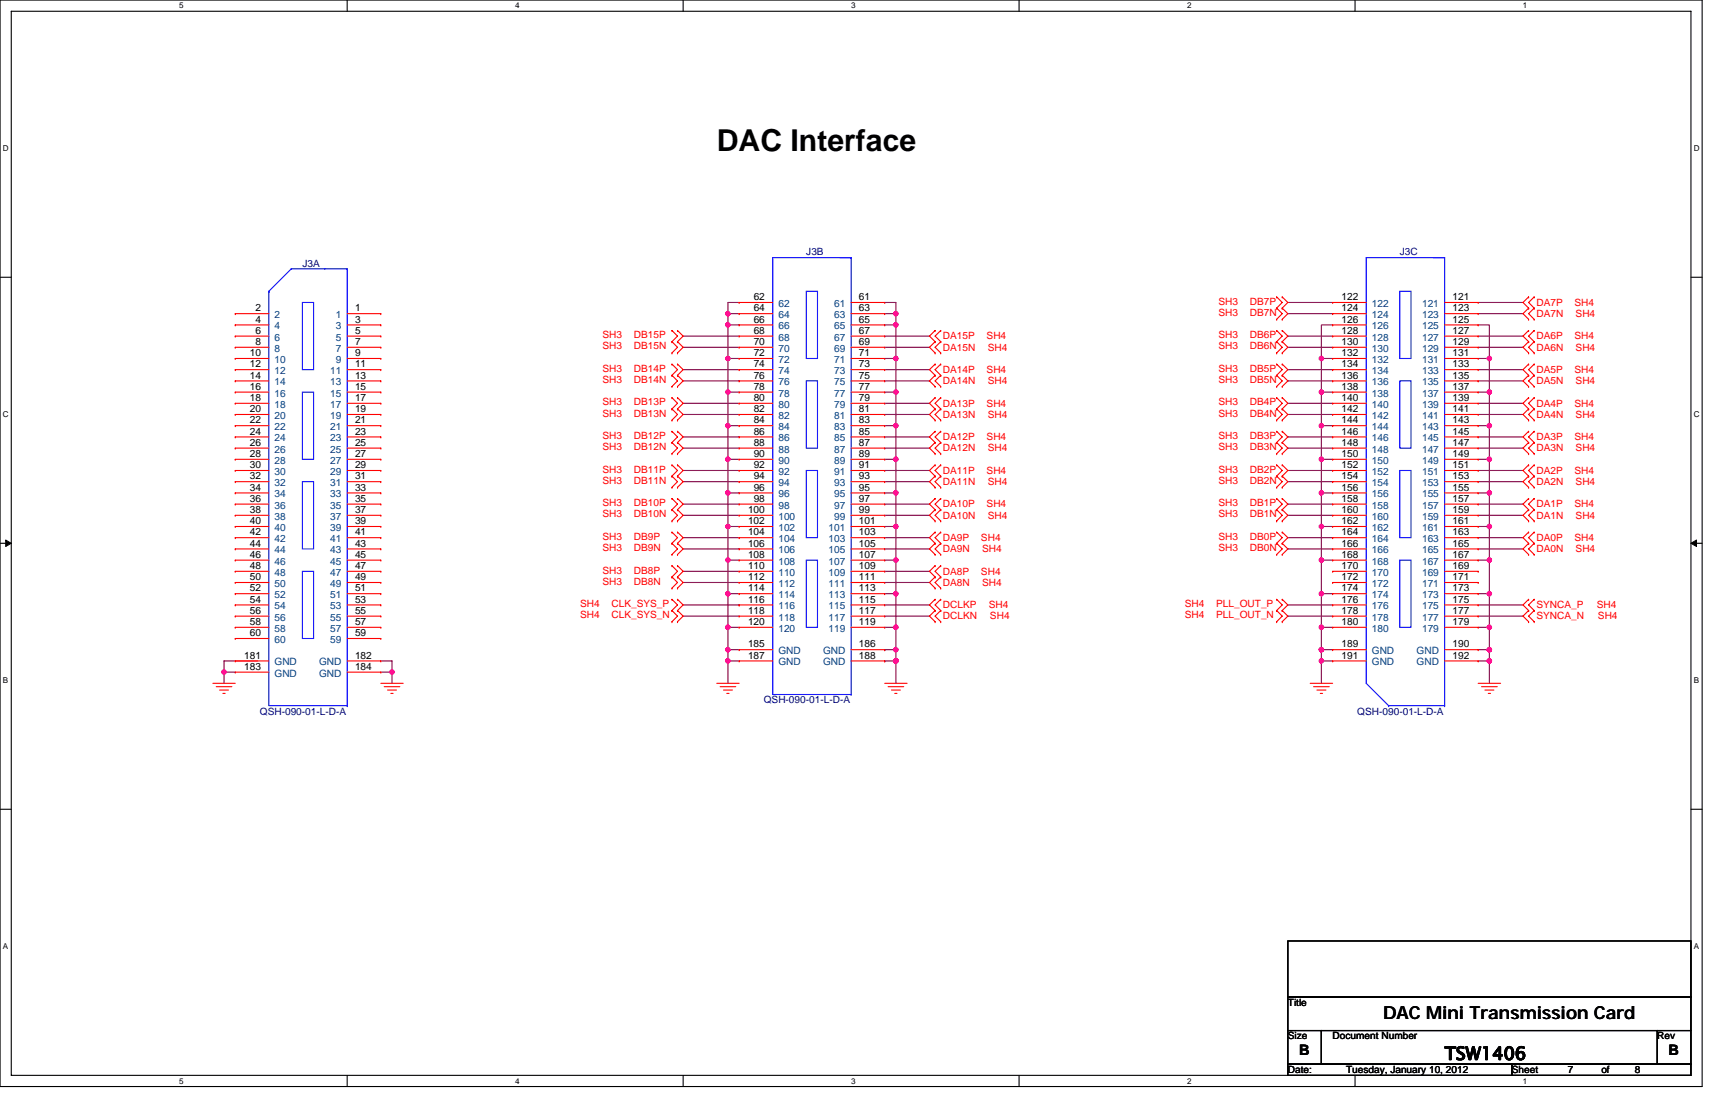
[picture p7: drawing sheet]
<svg xmlns="http://www.w3.org/2000/svg" width="432mm" height="279mm" viewBox="0 0 432 279" stroke-linecap="round" stroke-linejoin="round" font-family="sans-serif">
<path d="M0 0h428.6v273.5h-428.6zM2.8 2.8h422.9v267.9h-422.9z" fill="none" stroke="#000" stroke-width=".28"/>
<g fill="#fff">
<path d="M45.1 .3h1.1v2.3h-1.1z"/>
<path d="M45.1 271h1.1v2.2h-1.1z"/>
</g>
<path d="M87.4 0v2.8M87.4 270.7v2.8" fill="none" stroke="#000" stroke-width=".28"/>
<g fill="#fff">
<path d="M129.7 .3h1.1v2.3h-1.1z"/>
<path d="M129.7 271h1.1v2.2h-1.1z"/>
</g>
<path d="M172 0v2.8M172 270.7v2.8" fill="none" stroke="#000" stroke-width=".28"/>
<g fill="#fff">
<path d="M214.3 .3h1.1v2.3h-1.1z"/>
<path d="M214.3 271h1.1v2.2h-1.1z"/>
</g>
<path d="M256.6 0v2.8M256.6 270.7v2.8" fill="none" stroke="#000" stroke-width=".28"/>
<g fill="#fff">
<path d="M298.9 .3h1.1v2.3h-1.1z"/>
<path d="M298.9 271h1.1v2.2h-1.1z"/>
</g>
<path d="M341.2 0v2.8M341.2 270.7v2.8" fill="none" stroke="#000" stroke-width=".28"/>
<g fill="#fff">
<path d="M383.5 .3h1.1v2.3h-1.1z"/>
<path d="M383.5 271h1.1v2.2h-1.1z"/>
<path d="M.7 36.3h1.5v2.3h-1.5z"/>
<path d="M426.5 36.3h1.4v2.3h-1.4z"/>
<path d="M.7 103.3h1.5v2.2h-1.5z"/>
<path d="M426.5 103.3h1.4v2.2h-1.4z"/>
</g>
<path d="M0 69.8h2.8M425.7 69.8h2.9" fill="none" stroke="#000" stroke-width=".28"/>
<g fill="#fff">
<path d="M.7 170.2h1.4v2.3h-1.4z"/>
<path d="M426.5 170.2h1.3v2.3h-1.3z"/>
</g>
<path d="M0 136.8h2.8M425.7 136.8h2.9" fill="none" stroke="#000" stroke-width=".28"/>
<path d="M1.4 135.9l1.4 .9-1.4 .8zM425.7 136.8l1.4-.9v1.7z" fill="#000" stroke="#000" stroke-width=".25"/>
<g fill="#fff">
<path d="M.7 237.2h1.4v2.2h-1.4z"/>
<path d="M426.4 237.2h1.4v2.2h-1.4z"/>
</g>
<path d="M0 203.7h2.8M425.7 203.7h2.9M324.3 236.9h101.4v14.1h-101.4zM324.3 251h101.4v8.4h-101.4zM324.3 259.4h8.4v8.5h-8.4zM332.7 259.4h84.6v8.5h-84.6zM417.3 259.4h8.4v8.5h-8.4zM324.3 267.9h56.3v2.8h-56.3zM380.6 267.9h45.1v2.8h-45.1z" fill="none" stroke="#000" stroke-width=".28"/>
<g fill="none" stroke="#800040" stroke-width=".28">
<path d="M183.3 79v2.8h2.8M183.3 79h.1M186.1 76.1h-2.8v2.9h2.8M222.8 76.1h2.8v2.9M222.8 79h2.8M225.6 79h.1M225.6 79v93M324.3 79h11.2M324.3 76.1h11.2M372.2 76.1h11.3M372.2 79h11.3M172 95.9h14.1"/>
<path d="M172 93h14.1M172 84.6h14.1M172 87.4h14.1M183.3 81.8v8.4h2.8M183.3 81.8h.1M183.3 90.2v8.5h2.8M183.3 90.2h.1M183.3 98.7v8.4h2.8M183.3 98.7h.1M222.8 98.7h2.8M222.8 90.2h2.8M222.8 81.8h2.8"/>
<path d="M222.8 84.6h11.2M222.8 87.4h11.2M222.8 93h11.2M222.8 95.9h11.2M225.6 98.7h.1M225.6 90.2h.1M225.6 81.8h.1M324.3 87.4h11.2M324.3 84.6h11.2M324.3 95.9h11.2M324.3 93h11.2M332.7 90.2h.1"/>
<path d="M332.7 98.7h.1M332.7 90.2v8.5M332.7 90.2h2.8M335.5 98.7h-2.8v8.4M335.5 81.8h-2.8v8.4M372.2 93h11.3M372.2 95.9h11.3M372.2 84.6h11.3M372.2 87.4h11.3M372.2 98.7h2.8v8.4M372.2 90.2h2.8v8.5M372.2 81.8h2.8v8.4"/>
<path d="M375 98.7h.1M375 90.2h.1M172 112.8h14.1M172 110h14.1M172 104.3h14.1M172 101.5h14.1M172 118.4h14.1M183.3 107.1v8.5h2.8M183.3 107.1h.1M183.3 115.6v8.5h2.8M183.3 115.6h.1M222.8 115.6h2.8"/>
<path d="M222.8 107.1h2.8M222.8 101.5h11.2M222.8 104.3h11.2M222.8 110h11.2M222.8 112.8h11.2M222.8 118.4h11.2M225.6 115.6h.1M225.6 107.1h.1M324.3 112.8h11.2M324.3 110h11.2M324.3 118.4h11.2M324.3 104.3h11.2"/>
<path d="M324.3 101.5h11.2M332.7 115.6h.1M332.7 107.1h.1M335.5 115.6h-2.8v8.5M335.5 107.1h-2.8v8.5M372.2 110h11.3M372.2 112.8h11.3M372.2 118.4h11.3M372.2 104.3h11.3M372.2 115.6h2.8v8.5M372.2 107.1h2.8v8.5M372.2 101.5h11.3"/>
<path d="M375 115.6h.1M375 107.1h.1M172 121.2h14.1M172 129.7h14.1M172 126.9h14.1M172 138.2h14.1M172 135.3h14.1M183.3 124.1v8.4h2.8M183.3 124.1h.1M183.3 132.5v8.5h2.8M183.3 132.5h.1M222.8 124.1h2.8"/>
<path d="M222.8 129.7h11.2M222.8 135.3h11.2M222.8 138.2h11.2M222.8 121.2h11.2M222.8 126.9h11.2M222.8 132.5h2.8M225.6 124.1h.1M225.6 132.5h.1M324.3 121.2h11.2M324.3 129.7h11.2M324.3 138.2h11.2M324.3 126.9h11.2"/>
<path d="M324.3 135.3h11.2M332.7 124.1h.1M332.7 132.5h.1M335.5 132.5h-2.8v8.5M335.5 124.1h-2.8v8.4M372.2 126.9h11.3M372.2 129.7h11.3M372.2 135.3h11.3M372.2 138.2h11.3M372.2 124.1h2.8v8.4M372.2 121.2h11.3M372.2 132.5h2.8v8.5"/>
<path d="M375 132.5h.1M375 124.1h.1M172 146.6h14.1M172 143.8h14.1M172 155.1h14.1M172 152.3h14.1M183.3 141v8.4h2.8M183.3 141h.1M183.3 157.9h.1M183.3 149.4h.1M183.3 157.9v5.6M183.3 149.4v8.5"/>
<path d="M183.3 157.9h2.8M186.1 152.3h.1M222.8 157.9h2.8M222.8 152.3h11.2M222.8 155.1h11.2M222.8 143.8h11.2M222.8 146.6h11.2M222.8 149.4h2.8M222.8 141h2.8M225.6 149.4h.1M225.6 141h.1M225.6 157.9h.1"/>
<path d="M324.3 152.3h11.2M324.3 155.1h11.2M332.7 157.9h.1M332.7 149.4h.1M332.7 141h.1M335.5 157.9h-2.8v5.6M335.5 149.4h-2.8v8.5M335.5 141h-2.8v8.4M372.2 155.1h11.3M372.2 152.3h11.3M372.2 157.9h2.8v5.6M372.2 149.4h2.8v8.5"/>
<path d="M372.2 141h2.8v8.4M375 157.9h.1M375 149.4h.1M375 141h.1M56.4 169.2h.1M56.4 169.2v2.8M64.9 166.4h-8.5v2.8h2.8M95.9 166.4h2.8v2.8M95.9 169.2h2.8M98.7 169.2h.1M98.7 169.2v2.8M183.3 166.4h2.8"/>
<path d="M183.3 163.5h.1M183.3 163.5h2.8M183.3 166.4v5.6M183.3 163.5v2.9M222.8 166.4h.1M222.8 163.5h.1M222.8 166.4h2.8M222.8 163.5h2.8M225.6 166.4h.1M225.6 163.5h.1M332.7 166.4h.1M332.7 163.5h2.8"/>
<path d="M332.7 166.4v5.6M332.7 166.4h2.8M332.7 163.5h.1M332.7 163.5v2.9M372.2 166.4h2.8M372.2 163.5h2.8M375 166.4h.1M375 163.5h.1M375 163.5v8.5"/>
</g>
<g fill="#f0f" stroke="#f0f" stroke-width=".28">
<circle cx="375" cy="166.3" r=".55"/>
<circle cx="375" cy="132.5" r=".55"/>
<circle cx="332.7" cy="163.5" r=".55"/>
<circle cx="332.7" cy="166.3" r=".55"/>
<circle cx="183.3" cy="81.8" r=".55"/>
<circle cx="225.5" cy="124.1" r=".55"/>
<circle cx="332.7" cy="124.1" r=".55"/>
<circle cx="375" cy="124.1" r=".55"/>
<circle cx="183.3" cy="90.2" r=".55"/>
<circle cx="225.5" cy="115.6" r=".56"/>
<circle cx="332.7" cy="115.6" r=".56"/>
<circle cx="375" cy="115.6" r=".56"/>
<circle cx="183.3" cy="98.7" r=".55"/>
<circle cx="225.5" cy="107.1" r=".55"/>
<circle cx="332.7" cy="107.1" r=".55"/>
<circle cx="375" cy="107.1" r=".55"/>
<circle cx="183.3" cy="107.1" r=".55"/>
<circle cx="225.5" cy="98.7" r=".55"/>
<circle cx="332.7" cy="90.2" r=".55"/>
<circle cx="332.7" cy="98.7" r=".55"/>
<circle cx="375" cy="98.7" r=".55"/>
<circle cx="183.3" cy="115.6" r=".56"/>
<circle cx="225.5" cy="90.2" r=".55"/>
<circle cx="375" cy="90.2" r=".55"/>
<circle cx="375" cy="163.5" r=".55"/>
<circle cx="225.5" cy="81.8" r=".55"/>
<circle cx="183.3" cy="124.1" r=".55"/>
<circle cx="225.5" cy="166.3" r=".55"/>
<circle cx="225.5" cy="163.5" r=".55"/>
<circle cx="225.5" cy="78.9" r=".55"/>
<circle cx="183.3" cy="132.5" r=".55"/>
<circle cx="183.3" cy="166.3" r=".55"/>
<circle cx="183.3" cy="163.5" r=".55"/>
<circle cx="332.7" cy="157.9" r=".56"/>
<circle cx="375" cy="157.9" r=".56"/>
<circle cx="183.3" cy="141" r=".55"/>
<circle cx="225.5" cy="149.4" r=".55"/>
<circle cx="332.7" cy="149.4" r=".55"/>
<circle cx="375" cy="149.4" r=".55"/>
<circle cx="183.3" cy="157.9" r=".56"/>
<circle cx="183.3" cy="149.4" r=".55"/>
<circle cx="225.5" cy="141" r=".55"/>
<circle cx="332.7" cy="141" r=".55"/>
<circle cx="375" cy="141" r=".55"/>
<circle cx="183.3" cy="78.9" r=".55"/>
<circle cx="225.5" cy="132.5" r=".55"/>
<circle cx="332.7" cy="132.5" r=".55"/>
<circle cx="98.7" cy="169.2" r=".55"/>
<circle cx="56.4" cy="169.2" r=".55"/>
<circle cx="225.5" cy="157.9" r=".56"/>
</g>
<g fill="none" stroke="#f00" stroke-width=".28">
<path d="M59.2 79h.1M59.2 79h8.5M87.4 79h8.5M95.9 79h.1M186.1 79h.1M186.1 76.1h.1M186.1 79h8.5M186.1 76.1h8.5M214.3 79h8.5M214.3 76.1h8.5M222.8 79h.1M222.8 76.1h.1"/>
<path d="M321.4 77.6h.1M321.4 74.7h.1M321.4 77.6l1.4 1.4-1.4 1.4M321.4 74.7l1.4 1.4-1.4 1.5M322.8 77.6h.1M322.8 74.7h.1M322.8 77.6l1.5 1.4-1.5 1.4M322.8 74.7l1.5 1.4-1.5 1.5M335.5 76.1h.1M335.5 79h.1M335.5 79h8.5M335.5 76.1h8.5"/>
<path d="M363.7 79h8.5M363.7 76.1h8.5M372.2 76.1h.1M372.2 79h.1M384.9 74.7h.1M384.9 77.6h.1M384.9 74.7l-1.4 1.4 1.4 1.5M384.9 77.6l-1.4 1.4 1.4 1.4M386.3 77.6h.1M386.3 74.7h.1M386.3 74.7l-1.4 1.4 1.4 1.5M386.3 77.6l-1.4 1.4 1.4 1.4"/>
<path d="M59.2 81.8h.1M59.2 84.6h.1M59.2 87.4h.1M59.2 90.2h.1M59.2 93h.1M59.2 95.9h.1M59.2 98.7h.1M59.2 81.8h8.5M59.2 84.6h8.5M59.2 87.4h8.5M59.2 90.2h8.5M59.2 93h8.5"/>
<path d="M59.2 95.9h8.5M59.2 98.7h8.5M87.4 81.8h8.5M87.4 84.6h8.5M87.4 87.4h8.5M87.4 90.2h8.5M87.4 93h8.5M87.4 95.9h8.5M87.4 98.7h8.5M95.9 81.8h.1M95.9 84.6h.1M95.9 87.4h.1"/>
<path d="M95.9 90.2h.1M95.9 93h.1M95.9 95.9h.1M95.9 98.7h.1M169.2 83.2h.1M169.2 86h.1M169.2 88.8h.1M169.2 91.7h.1M169.2 94.5h.1M169.2 97.3h.1M169.2 83.2l1.4 1.4-1.4 1.4M169.2 86l1.4 1.4-1.4 1.4"/>
<path d="M169.2 91.7l1.4 1.3-1.4 1.5M169.2 94.5l1.4 1.4-1.4 1.4M170.6 86h.1M170.6 83.2h.1M170.6 88.8h.1M170.6 94.5h.1M170.6 91.7h.1M170.6 97.3h.1M170.6 83.2l1.4 1.4-1.4 1.4M170.6 86l1.4 1.4-1.4 1.4M170.6 91.7l1.4 1.3-1.4 1.5M170.6 94.5l1.4 1.4-1.4 1.4"/>
<path d="M186.1 81.8h.1M186.1 84.6h.1M186.1 87.4h.1M186.1 90.2h.1M186.1 93h.1M186.1 95.9h.1M186.1 98.7h.1M186.1 81.8h8.5M186.1 84.6h8.5M186.1 87.4h8.5M186.1 90.2h8.5M186.1 93h8.5"/>
<path d="M186.1 95.9h8.5M186.1 98.7h8.5M214.3 81.8h8.5M214.3 84.6h8.5M214.3 87.4h8.5M214.3 90.2h8.5M214.3 93h8.5M214.3 95.9h8.5M214.3 98.7h8.5M222.8 81.8h.1M222.8 84.6h.1M222.8 87.4h.1"/>
<path d="M222.8 90.2h.1M222.8 93h.1M222.8 95.9h.1M222.8 98.7h.1M235.4 91.7h.1M235.4 94.5h.1M235.4 97.3h.1M235.4 83.2h.1M235.4 86h.1M235.4 88.8h.1M235.4 91.7l-1.4 1.3 1.4 1.5M235.4 94.5l-1.4 1.4 1.4 1.4"/>
<path d="M235.4 83.2l-1.4 1.4 1.4 1.4M235.4 86l-1.4 1.4 1.4 1.4M236.9 94.5h.1M236.9 91.7h.1M236.9 97.3h.1M236.9 86h.1M236.9 83.2h.1M236.9 88.8h.1M236.9 91.7l-1.5 1.3 1.5 1.5M236.9 94.5l-1.5 1.4 1.5 1.4M236.9 83.2l-1.5 1.4 1.5 1.4M236.9 86l-1.5 1.4 1.5 1.4"/>
<path d="M321.4 80.4h.1M321.4 83.2h.1M321.4 86h.1M321.4 88.8h.1M321.4 91.7h.1M321.4 94.5h.1M321.4 97.3h.1M321.4 83.2l1.4 1.4-1.4 1.4M321.4 86l1.4 1.4-1.4 1.4M321.4 91.7l1.4 1.3-1.4 1.5M321.4 94.5l1.4 1.4-1.4 1.4M322.8 80.4h.1"/>
<path d="M322.8 86h.1M322.8 83.2h.1M322.8 88.8h.1M322.8 94.5h.1M322.8 91.7h.1M322.8 97.3h.1M322.8 83.2l1.5 1.4-1.5 1.4M322.8 86l1.5 1.4-1.5 1.4M322.8 91.7l1.5 1.3-1.5 1.5M322.8 94.5l1.5 1.4-1.5 1.4M335.5 81.8h.1M335.5 84.6h.1"/>
<path d="M335.5 87.4h.1M335.5 90.2h.1M335.5 93h.1M335.5 95.9h.1M335.5 98.7h.1M335.5 81.8h8.5M335.5 84.6h8.5M335.5 87.4h8.5M335.5 90.2h8.5M335.5 93h8.5M335.5 95.9h8.5M335.5 98.7h8.5"/>
<path d="M363.7 81.8h8.5M363.7 84.6h8.5M363.7 87.4h8.5M363.7 90.2h8.5M363.7 93h8.5M363.7 95.9h8.5M363.7 98.7h8.5M372.2 81.8h.1M372.2 84.6h.1M372.2 87.4h.1M372.2 90.2h.1M372.2 93h.1"/>
<path d="M372.2 95.9h.1M372.2 98.7h.1M384.9 80.4h.1M384.9 83.2h.1M384.9 86h.1M384.9 88.8h.1M384.9 91.7h.1M384.9 94.5h.1M384.9 97.3h.1M384.9 83.2l-1.4 1.4 1.4 1.4M384.9 86l-1.4 1.4 1.4 1.4M384.9 91.7l-1.4 1.3 1.4 1.5"/>
<path d="M384.9 94.5l-1.4 1.4 1.4 1.4M386.3 80.4h.1M386.3 86h.1M386.3 83.2h.1M386.3 88.8h.1M386.3 94.5h.1M386.3 91.7h.1M386.3 97.3h.1M386.3 83.2l-1.4 1.4 1.4 1.4M386.3 86l-1.4 1.4 1.4 1.4M386.3 91.7l-1.4 1.3 1.4 1.5M386.3 94.5l-1.4 1.4 1.4 1.4"/>
<path d="M59.2 101.5h.1M59.2 104.3h.1M59.2 107.1h.1M59.2 110h.1M59.2 112.8h.1M59.2 115.6h.1M59.2 118.4h.1M59.2 101.5h8.5M59.2 104.3h8.5M59.2 107.1h8.5M59.2 110h8.5M59.2 112.8h8.5"/>
<path d="M59.2 115.6h8.5M59.2 118.4h8.5M87.4 101.5h8.5M87.4 104.3h8.5M87.4 107.1h8.5M87.4 110h8.5M87.4 112.8h8.5M87.4 115.6h8.5M87.4 118.4h8.5M95.9 101.5h.1M95.9 104.3h.1M95.9 107.1h.1"/>
<path d="M95.9 110h.1M95.9 112.8h.1M95.9 115.6h.1M95.9 118.4h.1M169.2 117h.1M169.2 119.8h.1M169.2 100.1h.1M169.2 102.9h.1M169.2 105.7h.1M169.2 108.6h.1M169.2 111.4h.1M169.2 114.2h.1"/>
<path d="M169.2 117l1.4 1.4-1.4 1.4M169.2 119.8l1.4 1.4-1.4 1.5M169.2 100.1l1.4 1.4-1.4 1.4M169.2 102.9l1.4 1.4-1.4 1.4M169.2 108.6l1.4 1.4-1.4 1.4M169.2 111.4l1.4 1.4-1.4 1.4M170.6 119.8h.1M170.6 117h.1M170.6 102.9h.1M170.6 100.1h.1M170.6 105.7h.1M170.6 111.4h.1"/>
<path d="M170.6 108.6h.1M170.6 114.2h.1M170.6 117l1.4 1.4-1.4 1.4M170.6 119.8l1.4 1.4-1.4 1.5M170.6 100.1l1.4 1.4-1.4 1.4M170.6 102.9l1.4 1.4-1.4 1.4M170.6 108.6l1.4 1.4-1.4 1.4M170.6 111.4l1.4 1.4-1.4 1.4M186.1 101.5h.1M186.1 104.3h.1M186.1 107.1h.1M186.1 110h.1"/>
<path d="M186.1 112.8h.1M186.1 115.6h.1M186.1 118.4h.1M186.1 101.5h8.5M186.1 104.3h8.5M186.1 107.1h8.5M186.1 110h8.5M186.1 112.8h8.5M186.1 115.6h8.5M186.1 118.4h8.5M214.3 101.5h8.5M214.3 104.3h8.5"/>
<path d="M214.3 107.1h8.5M214.3 110h8.5M214.3 112.8h8.5M214.3 115.6h8.5M214.3 118.4h8.5M222.8 101.5h.1M222.8 104.3h.1M222.8 107.1h.1M222.8 110h.1M222.8 112.8h.1M222.8 115.6h.1M222.8 118.4h.1"/>
<path d="M235.4 100.1h.1M235.4 102.9h.1M235.4 105.7h.1M235.4 108.6h.1M235.4 111.4h.1M235.4 114.2h.1M235.4 117h.1M235.4 119.8h.1M235.4 100.1l-1.4 1.4 1.4 1.4M235.4 102.9l-1.4 1.4 1.4 1.4M235.4 108.6l-1.4 1.4 1.4 1.4M235.4 111.4l-1.4 1.4 1.4 1.4"/>
<path d="M235.4 117l-1.4 1.4 1.4 1.4M235.4 119.8l-1.4 1.4 1.4 1.5M236.9 102.9h.1M236.9 100.1h.1M236.9 105.7h.1M236.9 111.4h.1M236.9 108.6h.1M236.9 114.2h.1M236.9 119.8h.1M236.9 117h.1M236.9 100.1l-1.5 1.4 1.5 1.4M236.9 102.9l-1.5 1.4 1.5 1.4"/>
<path d="M236.9 108.6l-1.5 1.4 1.5 1.4M236.9 111.4l-1.5 1.4 1.5 1.4M236.9 117l-1.5 1.4 1.5 1.4M236.9 119.8l-1.5 1.4 1.5 1.5M321.4 117h.1M321.4 119.8h.1M321.4 100.1h.1M321.4 102.9h.1M321.4 105.7h.1M321.4 108.6h.1M321.4 111.4h.1M321.4 114.2h.1"/>
<path d="M321.4 117l1.4 1.4-1.4 1.4M321.4 119.8l1.4 1.4-1.4 1.5M321.4 100.1l1.4 1.4-1.4 1.4M321.4 102.9l1.4 1.4-1.4 1.4M321.4 108.6l1.4 1.4-1.4 1.4M321.4 111.4l1.4 1.4-1.4 1.4M322.8 119.8h.1M322.8 117h.1M322.8 102.9h.1M322.8 100.1h.1M322.8 105.7h.1M322.8 111.4h.1"/>
<path d="M322.8 108.6h.1M322.8 114.2h.1M322.8 117l1.5 1.4-1.5 1.4M322.8 119.8l1.5 1.4-1.5 1.5M322.8 100.1l1.5 1.4-1.5 1.4M322.8 102.9l1.5 1.4-1.5 1.4M322.8 108.6l1.5 1.4-1.5 1.4M322.8 111.4l1.5 1.4-1.5 1.4M335.5 101.5h.1M335.5 104.3h.1M335.5 107.1h.1M335.5 110h.1"/>
<path d="M335.5 112.8h.1M335.5 115.6h.1M335.5 118.4h.1M335.5 101.5h8.5M335.5 104.3h8.5M335.5 107.1h8.5M335.5 110h8.5M335.5 112.8h8.5M335.5 115.6h8.5M335.5 118.4h8.5M363.7 101.5h8.5M363.7 104.3h8.5"/>
<path d="M363.7 107.1h8.5M363.7 110h8.5M363.7 112.8h8.5M363.7 115.6h8.5M363.7 118.4h8.5M372.2 101.5h.1M372.2 104.3h.1M372.2 107.1h.1M372.2 110h.1M372.2 112.8h.1M372.2 115.6h.1M372.2 118.4h.1"/>
<path d="M384.9 102.9h.1M384.9 105.7h.1M384.9 100.1h.1M384.9 108.6h.1M384.9 111.4h.1M384.9 114.2h.1M384.9 117h.1M384.9 119.8h.1M384.9 102.9l-1.4 1.4 1.4 1.4M384.9 100.1l-1.4 1.4 1.4 1.4M384.9 108.6l-1.4 1.4 1.4 1.4M384.9 111.4l-1.4 1.4 1.4 1.4"/>
<path d="M384.9 117l-1.4 1.4 1.4 1.4M384.9 119.8l-1.4 1.4 1.4 1.5M386.3 105.7h.1M386.3 102.9h.1M386.3 100.1h.1M386.3 111.4h.1M386.3 108.6h.1M386.3 114.2h.1M386.3 119.8h.1M386.3 117h.1M386.3 102.9l-1.4 1.4 1.4 1.4M386.3 100.1l-1.4 1.4 1.4 1.4"/>
<path d="M386.3 108.6l-1.4 1.4 1.4 1.4M386.3 111.4l-1.4 1.4 1.4 1.4M386.3 117l-1.4 1.4 1.4 1.4M386.3 119.8l-1.4 1.4 1.4 1.5M59.2 121.2h.1M59.2 124.1h.1M59.2 126.9h.1M59.2 129.7h.1M59.2 132.5h.1M59.2 135.3h.1M59.2 138.2h.1M59.2 121.2h8.5"/>
<path d="M59.2 124.1h8.5M59.2 126.9h8.5M59.2 129.7h8.5M59.2 132.5h8.5M59.2 135.3h8.5M59.2 138.2h8.5M87.4 121.2h8.5M87.4 124.1h8.5M87.4 126.9h8.5M87.4 129.7h8.5M87.4 132.5h8.5M87.4 135.3h8.5"/>
<path d="M87.4 138.2h8.5M95.9 121.2h.1M95.9 124.1h.1M95.9 126.9h.1M95.9 129.7h.1M95.9 132.5h.1M95.9 135.3h.1M95.9 138.2h.1M169.2 122.7h.1M169.2 125.5h.1M169.2 128.3h.1M169.2 131.1h.1"/>
<path d="M169.2 133.9h.1M169.2 136.8h.1M169.2 139.6h.1M169.2 125.5l1.4 1.4-1.4 1.4M169.2 128.3l1.4 1.4-1.4 1.4M169.2 133.9l1.4 1.4-1.4 1.5M169.2 136.8l1.4 1.4-1.4 1.4M170.6 122.7h.1M170.6 128.3h.1M170.6 125.5h.1M170.6 131.1h.1M170.6 136.8h.1"/>
<path d="M170.6 133.9h.1M170.6 139.6h.1M170.6 125.5l1.4 1.4-1.4 1.4M170.6 128.3l1.4 1.4-1.4 1.4M170.6 133.9l1.4 1.4-1.4 1.5M170.6 136.8l1.4 1.4-1.4 1.4M186.1 121.2h.1M186.1 124.1h.1M186.1 126.9h.1M186.1 129.7h.1M186.1 132.5h.1M186.1 135.3h.1"/>
<path d="M186.1 138.2h.1M186.1 121.2h8.5M186.1 124.1h8.5M186.1 126.9h8.5M186.1 129.7h8.5M186.1 132.5h8.5M186.1 135.3h8.5M186.1 138.2h8.5M214.3 121.2h8.5M214.3 124.1h8.5M214.3 126.9h8.5M214.3 129.7h8.5"/>
<path d="M214.3 132.5h8.5M214.3 135.3h8.5M214.3 138.2h8.5M222.8 121.2h.1M222.8 124.1h.1M222.8 126.9h.1M222.8 129.7h.1M222.8 132.5h.1M222.8 135.3h.1M222.8 138.2h.1M235.4 122.7h.1M235.4 125.5h.1"/>
<path d="M235.4 128.3h.1M235.4 131.1h.1M235.4 133.9h.1M235.4 136.8h.1M235.4 139.6h.1M235.4 125.5l-1.4 1.4 1.4 1.4M235.4 128.3l-1.4 1.4 1.4 1.4M235.4 133.9l-1.4 1.4 1.4 1.5M235.4 136.8l-1.4 1.4 1.4 1.4M236.9 122.7h.1M236.9 128.3h.1M236.9 125.5h.1"/>
<path d="M236.9 131.1h.1M236.9 136.8h.1M236.9 133.9h.1M236.9 139.6h.1M236.9 125.5l-1.5 1.4 1.5 1.4M236.9 128.3l-1.5 1.4 1.5 1.4M236.9 133.9l-1.5 1.4 1.5 1.5M236.9 136.8l-1.5 1.4 1.5 1.4M321.4 122.7h.1M321.4 125.5h.1M321.4 128.3h.1M321.4 131.1h.1"/>
<path d="M321.4 133.9h.1M321.4 136.8h.1M321.4 139.6h.1M321.4 125.5l1.4 1.4-1.4 1.4M321.4 128.3l1.4 1.4-1.4 1.4M321.4 133.9l1.4 1.4-1.4 1.5M321.4 136.8l1.4 1.4-1.4 1.4M322.8 122.7h.1M322.8 128.3h.1M322.8 125.5h.1M322.8 131.1h.1M322.8 136.8h.1"/>
<path d="M322.8 133.9h.1M322.8 139.6h.1M322.8 125.5l1.5 1.4-1.5 1.4M322.8 128.3l1.5 1.4-1.5 1.4M322.8 133.9l1.5 1.4-1.5 1.5M322.8 136.8l1.5 1.4-1.5 1.4M335.5 121.2h.1M335.5 124.1h.1M335.5 126.9h.1M335.5 129.7h.1M335.5 132.5h.1M335.5 135.3h.1"/>
<path d="M335.5 138.2h.1M335.5 121.2h8.5M335.5 124.1h8.5M335.5 126.9h8.5M335.5 129.7h8.5M335.5 132.5h8.5M335.5 135.3h8.5M335.5 138.2h8.5M363.7 121.2h8.5M363.7 124.1h8.5M363.7 126.9h8.5M363.7 129.7h8.5"/>
<path d="M363.7 132.5h8.5M363.7 135.3h8.5M363.7 138.2h8.5M372.2 121.2h.1M372.2 124.1h.1M372.2 126.9h.1M372.2 129.7h.1M372.2 132.5h.1M372.2 135.3h.1M372.2 138.2h.1M384.9 122.7h.1M384.9 125.5h.1"/>
<path d="M384.9 128.3h.1M384.9 131.1h.1M384.9 133.9h.1M384.9 136.8h.1M384.9 139.6h.1M384.9 125.5l-1.4 1.4 1.4 1.4M384.9 128.3l-1.4 1.4 1.4 1.4M384.9 133.9l-1.4 1.4 1.4 1.5M384.9 136.8l-1.4 1.4 1.4 1.4M386.3 122.7h.1M386.3 128.3h.1M386.3 125.5h.1"/>
<path d="M386.3 131.1h.1M386.3 136.8h.1M386.3 133.9h.1M386.3 139.6h.1M386.3 125.5l-1.4 1.4 1.4 1.4M386.3 128.3l-1.4 1.4 1.4 1.4M386.3 133.9l-1.4 1.4 1.4 1.5M386.3 136.8l-1.4 1.4 1.4 1.4M59.2 141h.1M59.2 143.8h.1M59.2 146.6h.1M59.2 149.4h.1"/>
<path d="M59.2 152.3h.1M59.2 155.1h.1M59.2 157.9h.1M59.2 141h8.5M59.2 143.8h8.5M59.2 146.6h8.5M59.2 149.4h8.5M59.2 152.3h8.5M59.2 155.1h8.5M59.2 157.9h8.5M87.4 141h8.5M87.4 143.8h8.5"/>
<path d="M87.4 146.6h8.5M87.4 149.4h8.5M87.4 152.3h8.5M87.4 155.1h8.5M87.4 157.9h8.5M95.9 141h.1M95.9 143.8h.1M95.9 146.6h.1M95.9 149.4h.1M95.9 152.3h.1M95.9 155.1h.1M95.9 157.9h.1"/>
<path d="M169.2 145.2h.1M169.2 148h.1M169.2 142.4h.1M169.2 153.7h.1M169.2 156.5h.1M169.2 150.9h.1M169.2 145.2l1.4 1.4-1.4 1.4M169.2 142.4l1.4 1.4-1.4 1.4M169.2 150.9l1.4 1.4-1.4 1.4M169.2 153.7l1.4 1.4-1.4 1.4M170.6 148h.1M170.6 145.2h.1"/>
<path d="M170.6 142.4h.1M170.6 156.5h.1M170.6 153.7h.1M170.6 150.9h.1M170.6 145.2l1.4 1.4-1.4 1.4M170.6 142.4l1.4 1.4-1.4 1.4M170.6 153.7l1.4 1.4-1.4 1.4M170.6 150.9l1.4 1.4-1.4 1.4M186.1 141h.1M186.1 143.8h.1M186.1 146.6h.1M186.1 149.4h.1"/>
<path d="M186.1 152.3h.1M186.1 155.1h.1M186.1 157.9h.1M186.1 141h8.5M186.1 143.8h8.5M186.1 146.6h8.5M186.1 149.4h8.5M186.1 152.3h8.5M186.1 155.1h8.5M186.1 157.9h8.5M214.3 141h8.5M214.3 143.8h8.5"/>
<path d="M214.3 146.6h8.5M214.3 149.4h8.5M214.3 152.3h8.5M214.3 155.1h8.5M214.3 157.9h8.5M222.8 141h.1M222.8 143.8h.1M222.8 146.6h.1M222.8 149.4h.1M222.8 152.3h.1M222.8 155.1h.1M222.8 157.9h.1"/>
<path d="M235.4 142.4h.1M235.4 145.2h.1M235.4 148h.1M235.4 150.9h.1M235.4 153.7h.1M235.4 156.5h.1M235.4 142.4l-1.4 1.4 1.4 1.4M235.4 145.2l-1.4 1.4 1.4 1.4M235.4 150.9l-1.4 1.4 1.4 1.4M235.4 153.7l-1.4 1.4 1.4 1.4M236.9 145.2h.1M236.9 142.4h.1"/>
<path d="M236.9 148h.1M236.9 153.7h.1M236.9 150.9h.1M236.9 156.5h.1M236.9 142.4l-1.5 1.4 1.5 1.4M236.9 145.2l-1.5 1.4 1.5 1.4M236.9 150.9l-1.5 1.4 1.5 1.4M236.9 153.7l-1.5 1.4 1.5 1.4M321.4 150.9h.1M321.4 153.7h.1M321.4 156.5h.1M321.4 150.9l1.4 1.4-1.4 1.4"/>
<path d="M321.4 153.7l1.4 1.4-1.4 1.4M322.8 153.7h.1M322.8 150.9h.1M322.8 156.5h.1M322.8 150.9l1.5 1.4-1.5 1.4M322.8 153.7l1.5 1.4-1.5 1.4M335.5 141h.1M335.5 143.8h.1M335.5 146.6h.1M335.5 149.4h.1M335.5 152.3h.1M335.5 155.1h.1"/>
<path d="M335.5 157.9h.1M335.5 141h8.5M335.5 143.8h8.5M335.5 146.6h8.5M335.5 149.4h8.5M335.5 152.3h8.5M335.5 155.1h8.5M335.5 157.9h8.5M363.7 141h8.5M363.7 143.8h8.5M363.7 146.6h8.5M363.7 149.4h8.5"/>
<path d="M363.7 152.3h8.5M363.7 155.1h8.5M363.7 157.9h8.5M372.2 141h.1M372.2 143.8h.1M372.2 146.6h.1M372.2 149.4h.1M372.2 152.3h.1M372.2 155.1h.1M372.2 157.9h.1M384.9 150.9h.1M384.9 153.7h.1"/>
<path d="M384.9 156.5h.1M384.9 150.9l-1.4 1.4 1.4 1.4M384.9 153.7l-1.4 1.4 1.4 1.4M386.3 153.7h.1M386.3 150.9h.1M386.3 156.5h.1M386.3 150.9l-1.4 1.4 1.4 1.4M386.3 153.7l-1.4 1.4 1.4 1.4M53.6 172h5.6M54.4 172.8h4M55.3 173.7h2.2M56.1 174.5h.6"/>
<path d="M59.2 166.4h.1M59.2 169.2h.1M59.2 160.7h.1M59.2 166.4h8.5M59.2 169.2h8.5M59.2 160.7h8.5M87.4 166.4h8.5M87.4 169.2h8.5M87.4 160.7h8.5M95.9 172h5.6M95.9 166.4h.1M95.9 169.2h.1"/>
<path d="M95.9 160.7h.1M96.7 172.8h4M97.6 173.7h2.2M98.4 174.5h.6M180.5 172h5.6M181.3 172.8h4M182.2 173.7h2.2M183 174.5h.6M186.1 163.5h.1M186.1 166.4h.1M186.1 166.4h8.5M186.1 163.5h8.5"/>
<path d="M214.3 166.4h8.5M214.3 163.5h8.5M222.8 172h5.6M222.8 163.5h.1M222.8 166.4h.1M223.6 172.8h3.9M224.5 173.7h2.2M225.3 174.5h.5M329.9 172h5.6M330.7 172.8h4M331.6 173.7h2.2M332.4 174.5h.6"/>
<path d="M335.5 163.5h.1M335.5 166.4h.1M335.5 166.4h8.5M335.5 163.5h8.5M363.7 166.4h8.5M363.7 163.5h8.5M372.2 172h5.6M372.2 163.5h.1M372.2 166.4h.1M373 172.8h4M373.9 173.7h2.2M374.7 174.5h.6"/>
</g>
<g fill="none" stroke="#00f" stroke-width=".28">
<path d="M67.7 73.3l5.6-5.6h14.1v109.9M67.7 73.3h.1M67.7 73.3v104.3h19.7M76.1 76.1h2.9v16.9h-2.9zM203 73.3h2.8v16.9h-2.8zM211.5 64.9h2.8M214.3 64.9v109.9M214.3 64.9h-19.7v109.9h19.7M352.4 73.3h2.9v16.9h-2.9zM360.9 64.9h2.8M363.7 64.9v112.7M363.7 64.9h-19.7v107.1l5.6 5.6"/>
<path d="M76.1 98.7h2.9v16.9h-2.9zM203 95.9h2.8v16.9h-2.8zM352.4 95.9h2.9v16.9h-2.9zM203 118.4h2.8v16.9h-2.8zM352.4 118.4h2.9v16.9h-2.9zM76.1 121.2h2.9v17h-2.9zM76.1 143.8h2.9v16.9h-2.9zM203 141h2.8v16.9h-2.8zM352.4 141h2.9v16.9h-2.9zM87.4 177.6h.1M214.3 174.8h.1M349.6 174.8h.1"/>
<path d="M349.6 177.6h.1M349.6 177.6h14.1M363.7 177.6h.1"/>
</g>
<text font-size="7.6" x="180.5" y="37.9">DAC Interface</text>
<g font-size="4.5">
<text x="348.2" y="256.6">DAC Mini Transmission Card</text>
<text x="363.7" y="266.7">TSW1406</text>
</g>
<g font-size="3.7">
<text x="327.1" y="265.6">B</text>
<text x="420.1" y="265.6">B</text>
</g>
<g font-size="2.5" fill="#000080">
<text x="203" y="64.3">J3B</text>
<text x="352.4" y="64.3">J3C</text>
<text x="76.1" y="67.1">J3A</text>
<text x="65.4" y="179.9">QSH-090-01-L-D-A</text>
<text x="192.3" y="177.1">QSH-090-01-L-D-A</text>
<text x="341.7" y="179.9">QSH-090-01-L-D-A</text>
</g>
<g font-size="2.5">
<text x="189.8" y="75.5">62</text>
<text x="216.3" y="75.5">61</text>
<text x="337.8" y="75.5">122</text>
<text x="365.7" y="75.5">121</text>
<text x="64.3" y="78.4">2</text>
<text x="64.3" y="81.2">4</text>
<text x="89.4" y="78.4">1</text>
<text x="89.4" y="81.2">3</text>
<text x="189.8" y="78.4">64</text>
<text x="189.8" y="81.2">66</text>
<text x="216.3" y="78.4">63</text>
<text x="216.3" y="81.2">65</text>
<text x="337.8" y="78.4">124</text>
<text x="337.8" y="81.2">126</text>
<text x="365.7" y="78.4">123</text>
<text x="365.7" y="81.2">125</text>
<text x="62.9" y="89.6">10</text>
<text x="64.3" y="84">6</text>
<text x="64.3" y="86.8">8</text>
<text x="89.4" y="84">5</text>
<text x="89.4" y="86.8">7</text>
<text x="89.4" y="89.6">9</text>
<text x="189.8" y="84">68</text>
<text x="189.8" y="86.8">70</text>
<text x="189.8" y="89.6">72</text>
<text x="216.3" y="84">67</text>
<text x="216.3" y="86.8">69</text>
<text x="216.3" y="89.6">71</text>
<text x="337.8" y="84">128</text>
<text x="337.8" y="86.8">130</text>
<text x="337.8" y="89.6">132</text>
<text x="365.7" y="84">127</text>
<text x="365.7" y="86.8">129</text>
<text x="365.7" y="89.6">131</text>
<text x="62.9" y="92.5">12</text>
<text x="62.9" y="95.3">14</text>
<text x="89.4" y="92.5">11</text>
<text x="89.4" y="95.3">13</text>
<text x="189.8" y="92.5">74</text>
<text x="189.8" y="95.3">76</text>
<text x="216.3" y="92.5">73</text>
<text x="216.3" y="95.3">75</text>
<text x="337.8" y="92.5">134</text>
<text x="337.8" y="95.3">136</text>
<text x="365.7" y="92.5">133</text>
<text x="365.7" y="95.3">135</text>
<text x="62.9" y="98.1">16</text>
<text x="62.9" y="100.9">18</text>
<text x="89.4" y="98.1">15</text>
<text x="89.4" y="100.9">17</text>
<text x="189.8" y="98.1">78</text>
<text x="189.8" y="100.9">80</text>
<text x="216.3" y="98.1">77</text>
<text x="216.3" y="100.9">79</text>
<text x="337.8" y="98.1">138</text>
<text x="337.8" y="100.9">140</text>
<text x="365.7" y="98.1">137</text>
<text x="365.7" y="100.9">139</text>
<text x="62.9" y="103.7">20</text>
<text x="62.9" y="106.6">22</text>
<text x="89.4" y="103.7">19</text>
<text x="89.4" y="106.6">21</text>
<text x="189.8" y="103.7">82</text>
<text x="189.8" y="106.6">84</text>
<text x="216.3" y="103.7">81</text>
<text x="216.3" y="106.6">83</text>
<text x="337.8" y="103.7">142</text>
<text x="337.8" y="106.6">144</text>
<text x="365.7" y="103.7">141</text>
<text x="365.7" y="106.6">143</text>
<text x="62.9" y="109.4">24</text>
<text x="62.9" y="112.2">26</text>
<text x="89.4" y="109.4">23</text>
<text x="89.4" y="112.2">25</text>
<text x="189.8" y="109.4">86</text>
<text x="189.8" y="112.2">88</text>
<text x="216.3" y="109.4">85</text>
<text x="216.3" y="112.2">87</text>
<text x="337.8" y="109.4">146</text>
<text x="337.8" y="112.2">148</text>
<text x="365.7" y="109.4">145</text>
<text x="365.7" y="112.2">147</text>
<text x="62.9" y="115">28</text>
<text x="62.9" y="117.8">30</text>
<text x="89.4" y="115">27</text>
<text x="89.4" y="117.8">29</text>
<text x="189.8" y="115">90</text>
<text x="189.8" y="117.8">92</text>
<text x="216.3" y="115">89</text>
<text x="216.3" y="117.8">91</text>
<text x="337.8" y="115">150</text>
<text x="337.8" y="117.8">152</text>
<text x="365.7" y="115">149</text>
<text x="365.7" y="117.8">151</text>
<text x="62.9" y="120.7">32</text>
<text x="62.9" y="123.5">34</text>
<text x="89.4" y="120.7">31</text>
<text x="89.4" y="123.5">33</text>
<text x="189.8" y="120.7">94</text>
<text x="189.8" y="123.5">96</text>
<text x="216.3" y="120.7">93</text>
<text x="216.3" y="123.5">95</text>
<text x="337.8" y="120.7">154</text>
<text x="337.8" y="123.5">156</text>
<text x="365.7" y="120.7">153</text>
<text x="365.7" y="123.5">155</text>
<text x="62.9" y="126.3">36</text>
<text x="62.9" y="129.1">38</text>
<text x="62.9" y="131.9">40</text>
<text x="89.4" y="126.3">35</text>
<text x="89.4" y="129.1">37</text>
<text x="89.4" y="131.9">39</text>
<text x="188.3" y="129.1">100</text>
<text x="188.3" y="131.9">102</text>
<text x="189.8" y="126.3">98</text>
<text x="216.3" y="126.3">97</text>
<text x="216.3" y="129.1">99</text>
<text x="216.3" y="131.9">101</text>
<text x="337.8" y="126.3">158</text>
<text x="337.8" y="129.1">160</text>
<text x="337.8" y="131.9">162</text>
<text x="365.7" y="126.3">157</text>
<text x="365.7" y="129.1">159</text>
<text x="365.7" y="131.9">161</text>
<text x="62.9" y="134.7">42</text>
<text x="62.9" y="137.6">44</text>
<text x="89.4" y="134.7">41</text>
<text x="89.4" y="137.6">43</text>
<text x="188.3" y="134.7">104</text>
<text x="188.3" y="137.6">106</text>
<text x="216.3" y="134.7">103</text>
<text x="216.3" y="137.6">105</text>
<text x="337.8" y="134.7">164</text>
<text x="337.8" y="137.6">166</text>
<text x="365.7" y="134.7">163</text>
<text x="365.7" y="137.6">165</text>
<text x="62.9" y="140.4">46</text>
<text x="62.9" y="143.2">48</text>
<text x="89.4" y="140.4">45</text>
<text x="89.4" y="143.2">47</text>
<text x="188.3" y="140.4">108</text>
<text x="188.3" y="143.2">110</text>
<text x="216.3" y="140.4">107</text>
<text x="216.3" y="143.2">109</text>
<text x="337.8" y="140.4">168</text>
<text x="337.8" y="143.2">170</text>
<text x="365.7" y="140.4">167</text>
<text x="365.7" y="143.2">169</text>
<text x="62.9" y="146">50</text>
<text x="62.9" y="148.8">52</text>
<text x="89.4" y="146">49</text>
<text x="89.4" y="148.8">51</text>
<text x="188.3" y="146">112</text>
<text x="188.3" y="148.8">114</text>
<text x="216.3" y="146">111</text>
<text x="216.3" y="148.8">113</text>
<text x="337.8" y="146">172</text>
<text x="337.8" y="148.8">174</text>
<text x="365.7" y="146">171</text>
<text x="365.7" y="148.8">173</text>
<text x="62.9" y="151.7">54</text>
<text x="62.9" y="154.5">56</text>
<text x="89.4" y="151.7">53</text>
<text x="89.4" y="154.5">55</text>
<text x="188.3" y="151.7">116</text>
<text x="188.3" y="154.5">118</text>
<text x="216.3" y="151.7">115</text>
<text x="216.3" y="154.5">117</text>
<text x="337.8" y="151.7">176</text>
<text x="337.8" y="154.5">178</text>
<text x="365.7" y="151.7">175</text>
<text x="365.7" y="154.5">177</text>
<text x="62.9" y="157.3">58</text>
<text x="62.9" y="160.1">60</text>
<text x="89.4" y="157.3">57</text>
<text x="89.4" y="160.1">59</text>
<text x="188.3" y="157.3">120</text>
<text x="216.3" y="157.3">119</text>
<text x="337.8" y="157.3">180</text>
<text x="365.7" y="157.3">179</text>
<text x="61.5" y="165.8">181</text>
<text x="89.4" y="165.8">182</text>
<text x="188.3" y="162.9">185</text>
<text x="188.3" y="165.8">187</text>
<text x="216.3" y="162.9">186</text>
<text x="216.3" y="165.8">188</text>
<text x="337.8" y="162.9">189</text>
<text x="337.8" y="165.8">191</text>
<text x="365.7" y="162.9">190</text>
<text x="365.7" y="165.8">192</text>
<text x="61.5" y="168.6">183</text>
<text x="89.4" y="168.6">184</text>
<text x="324.3" y="253.2">Title</text>
<text x="324.3" y="261.6">Size</text>
<text x="335.5" y="261.6">Document Number</text>
<text x="417.3" y="261.6">Rev</text>
<text x="324.3" y="270.1">Date:</text>
<text x="338.9" y="270.1">Tuesday, January 10, 2012</text>
<text x="380.6" y="270.1">Sheet</text>
<text x="394.7" y="270.1">7</text>
<text x="403.2" y="270.1">of</text>
<text x="411.6" y="270.1">8</text>
</g>
<g font-size="2.5" fill="#004080">
<text x="196" y="77.3">62</text>
<text x="210" y="77.3">61</text>
<text x="345.4" y="77.3">122</text>
<text x="358.1" y="77.3">121</text>
<text x="69.1" y="80.1">2</text>
<text x="69.1" y="82.9">4</text>
<text x="84.6" y="80.1">1</text>
<text x="84.6" y="82.9">3</text>
<text x="196" y="80.1">64</text>
<text x="196" y="82.9">66</text>
<text x="210" y="80.1">63</text>
<text x="210" y="82.9">65</text>
<text x="345.4" y="80.1">124</text>
<text x="345.4" y="82.9">126</text>
<text x="358.1" y="80.1">123</text>
<text x="358.1" y="82.9">125</text>
<text x="69.1" y="85.7">6</text>
<text x="69.1" y="88.6">8</text>
<text x="84.6" y="85.7">5</text>
<text x="84.6" y="88.6">7</text>
<text x="196" y="85.7">68</text>
<text x="196" y="88.6">70</text>
<text x="210" y="85.7">67</text>
<text x="210" y="88.6">69</text>
<text x="345.4" y="85.7">128</text>
<text x="345.4" y="88.6">130</text>
<text x="358.1" y="85.7">127</text>
<text x="358.1" y="88.6">129</text>
<text x="69.1" y="91.4">10</text>
<text x="69.1" y="94.2">12</text>
<text x="83.2" y="94.2">11</text>
<text x="84.6" y="91.4">9</text>
<text x="196" y="91.4">72</text>
<text x="196" y="94.2">74</text>
<text x="210" y="91.4">71</text>
<text x="210" y="94.2">73</text>
<text x="345.4" y="91.4">132</text>
<text x="345.4" y="94.2">134</text>
<text x="358.1" y="91.4">131</text>
<text x="358.1" y="94.2">133</text>
<text x="69.1" y="97">14</text>
<text x="69.1" y="99.8">16</text>
<text x="83.2" y="97">13</text>
<text x="83.2" y="99.8">15</text>
<text x="196" y="97">76</text>
<text x="196" y="99.8">78</text>
<text x="210" y="97">75</text>
<text x="210" y="99.8">77</text>
<text x="345.4" y="97">136</text>
<text x="345.4" y="99.8">138</text>
<text x="358.1" y="97">135</text>
<text x="358.1" y="99.8">137</text>
<text x="69.1" y="102.7">18</text>
<text x="69.1" y="105.5">20</text>
<text x="83.2" y="102.7">17</text>
<text x="83.2" y="105.5">19</text>
<text x="196" y="102.7">80</text>
<text x="196" y="105.5">82</text>
<text x="210" y="102.7">79</text>
<text x="210" y="105.5">81</text>
<text x="345.4" y="102.7">140</text>
<text x="345.4" y="105.5">142</text>
<text x="358.1" y="102.7">139</text>
<text x="358.1" y="105.5">141</text>
<text x="69.1" y="108.3">22</text>
<text x="69.1" y="111.1">24</text>
<text x="69.1" y="113.9">26</text>
<text x="83.2" y="108.3">21</text>
<text x="83.2" y="111.1">23</text>
<text x="83.2" y="113.9">25</text>
<text x="196" y="108.3">84</text>
<text x="196" y="111.1">86</text>
<text x="196" y="113.9">88</text>
<text x="210" y="108.3">83</text>
<text x="210" y="111.1">85</text>
<text x="210" y="113.9">87</text>
<text x="345.4" y="108.3">144</text>
<text x="345.4" y="111.1">146</text>
<text x="345.4" y="113.9">148</text>
<text x="358.1" y="108.3">143</text>
<text x="358.1" y="111.1">145</text>
<text x="358.1" y="113.9">147</text>
<text x="69.1" y="116.8">28</text>
<text x="69.1" y="119.6">30</text>
<text x="83.2" y="116.8">27</text>
<text x="83.2" y="119.6">29</text>
<text x="196" y="116.8">90</text>
<text x="196" y="119.6">92</text>
<text x="210" y="116.8">89</text>
<text x="210" y="119.6">91</text>
<text x="345.4" y="116.8">150</text>
<text x="345.4" y="119.6">152</text>
<text x="358.1" y="116.8">149</text>
<text x="358.1" y="119.6">151</text>
<text x="69.1" y="122.4">32</text>
<text x="69.1" y="125.2">34</text>
<text x="83.2" y="122.4">31</text>
<text x="83.2" y="125.2">33</text>
<text x="196" y="122.4">94</text>
<text x="196" y="125.2">96</text>
<text x="210" y="122.4">93</text>
<text x="210" y="125.2">95</text>
<text x="345.4" y="122.4">154</text>
<text x="345.4" y="125.2">156</text>
<text x="358.1" y="122.4">153</text>
<text x="358.1" y="125.2">155</text>
<text x="69.1" y="128">36</text>
<text x="69.1" y="130.9">38</text>
<text x="83.2" y="128">35</text>
<text x="83.2" y="130.9">37</text>
<text x="196" y="128">98</text>
<text x="196" y="130.9">100</text>
<text x="210" y="128">97</text>
<text x="210" y="130.9">99</text>
<text x="345.4" y="128">158</text>
<text x="345.4" y="130.9">160</text>
<text x="358.1" y="128">157</text>
<text x="358.1" y="130.9">159</text>
<text x="69.1" y="133.7">40</text>
<text x="69.1" y="136.5">42</text>
<text x="83.2" y="133.7">39</text>
<text x="83.2" y="136.5">41</text>
<text x="196" y="133.7">102</text>
<text x="196" y="136.5">104</text>
<text x="208.6" y="133.7">101</text>
<text x="208.6" y="136.5">103</text>
<text x="345.4" y="133.7">162</text>
<text x="345.4" y="136.5">164</text>
<text x="358.1" y="133.7">161</text>
<text x="358.1" y="136.5">163</text>
<text x="69.1" y="139.3">44</text>
<text x="69.1" y="142.1">46</text>
<text x="83.2" y="139.3">43</text>
<text x="83.2" y="142.1">45</text>
<text x="196" y="139.3">106</text>
<text x="196" y="142.1">108</text>
<text x="208.6" y="139.3">105</text>
<text x="208.6" y="142.1">107</text>
<text x="345.4" y="139.3">166</text>
<text x="345.4" y="142.1">168</text>
<text x="358.1" y="139.3">165</text>
<text x="358.1" y="142.1">167</text>
<text x="69.1" y="144.9">48</text>
<text x="69.1" y="147.8">50</text>
<text x="83.2" y="144.9">47</text>
<text x="83.2" y="147.8">49</text>
<text x="196" y="144.9">110</text>
<text x="196" y="147.8">112</text>
<text x="208.6" y="144.9">109</text>
<text x="208.6" y="147.8">111</text>
<text x="345.4" y="144.9">170</text>
<text x="345.4" y="147.8">172</text>
<text x="358.1" y="144.9">169</text>
<text x="358.1" y="147.8">171</text>
<text x="69.1" y="150.6">52</text>
<text x="69.1" y="153.4">54</text>
<text x="83.2" y="150.6">51</text>
<text x="83.2" y="153.4">53</text>
<text x="196" y="150.6">114</text>
<text x="196" y="153.4">116</text>
<text x="208.6" y="150.6">113</text>
<text x="208.6" y="153.4">115</text>
<text x="345.4" y="150.6">174</text>
<text x="345.4" y="153.4">176</text>
<text x="358.1" y="150.6">173</text>
<text x="358.1" y="153.4">175</text>
<text x="69.1" y="156.2">56</text>
<text x="69.1" y="159">58</text>
<text x="69.1" y="161.9">60</text>
<text x="83.2" y="156.2">55</text>
<text x="83.2" y="159">57</text>
<text x="83.2" y="161.9">59</text>
<text x="196" y="156.2">118</text>
<text x="196" y="159">120</text>
<text x="208.6" y="156.2">117</text>
<text x="208.6" y="159">119</text>
<text x="345.4" y="156.2">178</text>
<text x="345.4" y="159">180</text>
<text x="358.1" y="156.2">177</text>
<text x="358.1" y="159">179</text>
<text x="69.1" y="167.5">GND</text>
<text x="80.3" y="167.5">GND</text>
<text x="196" y="164.7">GND</text>
<text x="196" y="167.5">GND</text>
<text x="207.2" y="164.7">GND</text>
<text x="207.2" y="167.5">GND</text>
<text x="345.4" y="164.7">GND</text>
<text x="345.4" y="167.5">GND</text>
<text x="356.7" y="164.7">GND</text>
<text x="356.7" y="167.5">GND</text>
<text x="69.1" y="170.3">GND</text>
<text x="80.3" y="170.3">GND</text>
</g>
<g font-size="2.5" fill="#f00">
<text x="306.8" y="76.7">SH3</text>
<text x="314.7" y="76.7">DB7P</text>
<text x="386.8" y="77">DA7P</text>
<text x="396.4" y="77">SH4</text>
<text x="306.8" y="79.5">SH3</text>
<text x="314.7" y="79.5">DB7N</text>
<text x="386.8" y="79.8">DA7N</text>
<text x="396.7" y="79.8">SH4</text>
<text x="151.7" y="85.2">SH3</text>
<text x="151.7" y="88">SH3</text>
<text x="159.6" y="85.2">DB15P</text>
<text x="159.6" y="88">DB15N</text>
<text x="237.4" y="85.4">DA15P</text>
<text x="237.4" y="88.2">DA15N</text>
<text x="248.4" y="85.4">SH4</text>
<text x="248.7" y="88.2">SH4</text>
<text x="306.8" y="85.2">SH3</text>
<text x="306.8" y="88">SH3</text>
<text x="314.7" y="85.2">DB6P</text>
<text x="314.7" y="88">DB6N</text>
<text x="386.8" y="85.4">DA6P</text>
<text x="386.8" y="88.2">DA6N</text>
<text x="396.4" y="85.4">SH4</text>
<text x="396.7" y="88.2">SH4</text>
<text x="151.7" y="93.6">SH3</text>
<text x="159.6" y="93.6">DB14P</text>
<text x="237.4" y="93.9">DA14P</text>
<text x="248.4" y="93.9">SH4</text>
<text x="306.8" y="93.6">SH3</text>
<text x="314.7" y="93.6">DB5P</text>
<text x="386.8" y="93.9">DA5P</text>
<text x="396.4" y="93.9">SH4</text>
<text x="151.7" y="96.4">SH3</text>
<text x="159.6" y="96.4">DB14N</text>
<text x="237.4" y="96.7">DA14N</text>
<text x="248.7" y="96.7">SH4</text>
<text x="306.8" y="96.4">SH3</text>
<text x="314.7" y="96.4">DB5N</text>
<text x="386.8" y="96.7">DA5N</text>
<text x="396.7" y="96.7">SH4</text>
<text x="151.7" y="102.1">SH3</text>
<text x="151.7" y="104.9">SH3</text>
<text x="159.6" y="102.1">DB13P</text>
<text x="159.6" y="104.9">DB13N</text>
<text x="237.4" y="102.3">DA13P</text>
<text x="237.4" y="105.2">DA13N</text>
<text x="248.4" y="102.3">SH4</text>
<text x="248.7" y="105.2">SH4</text>
<text x="306.8" y="102.1">SH3</text>
<text x="306.8" y="104.9">SH3</text>
<text x="314.7" y="102.1">DB4P</text>
<text x="314.7" y="104.9">DB4N</text>
<text x="386.8" y="105.2">DA4N</text>
<text x="386.8" y="102.3">DA4P</text>
<text x="396.4" y="102.3">SH4</text>
<text x="396.7" y="105.2">SH4</text>
<text x="151.7" y="110.5">SH3</text>
<text x="151.7" y="113.3">SH3</text>
<text x="159.6" y="110.5">DB12P</text>
<text x="159.6" y="113.3">DB12N</text>
<text x="237.4" y="110.8">DA12P</text>
<text x="237.4" y="113.6">DA12N</text>
<text x="248.4" y="110.8">SH4</text>
<text x="248.7" y="113.6">SH4</text>
<text x="306.8" y="110.5">SH3</text>
<text x="306.8" y="113.3">SH3</text>
<text x="314.7" y="110.5">DB3P</text>
<text x="314.7" y="113.3">DB3N</text>
<text x="386.8" y="110.8">DA3P</text>
<text x="386.8" y="113.6">DA3N</text>
<text x="396.4" y="110.8">SH4</text>
<text x="396.7" y="113.6">SH4</text>
<text x="151.7" y="119">SH3</text>
<text x="159.6" y="119">DB11P</text>
<text x="237.4" y="119.3">DA11P</text>
<text x="248.4" y="119.3">SH4</text>
<text x="306.8" y="119">SH3</text>
<text x="314.7" y="119">DB2P</text>
<text x="386.8" y="119.3">DA2P</text>
<text x="396.4" y="119.3">SH4</text>
<text x="151.7" y="121.8">SH3</text>
<text x="159.6" y="121.8">DB11N</text>
<text x="237.4" y="122.1">DA11N</text>
<text x="248.7" y="122.1">SH4</text>
<text x="306.8" y="121.8">SH3</text>
<text x="314.7" y="121.8">DB2N</text>
<text x="386.8" y="122.1">DA2N</text>
<text x="396.7" y="122.1">SH4</text>
<text x="151.7" y="127.4">SH3</text>
<text x="151.7" y="130.3">SH3</text>
<text x="159.6" y="127.4">DB10P</text>
<text x="159.6" y="130.3">DB10N</text>
<text x="237.4" y="127.7">DA10P</text>
<text x="237.4" y="130.5">DA10N</text>
<text x="248.4" y="127.7">SH4</text>
<text x="248.7" y="130.5">SH4</text>
<text x="306.8" y="127.4">SH3</text>
<text x="306.8" y="130.3">SH3</text>
<text x="314.7" y="127.4">DB1P</text>
<text x="314.7" y="130.3">DB1N</text>
<text x="386.8" y="127.7">DA1P</text>
<text x="386.8" y="130.5">DA1N</text>
<text x="396.4" y="127.7">SH4</text>
<text x="396.7" y="130.5">SH4</text>
<text x="151.7" y="135.9">SH3</text>
<text x="159.6" y="135.9">DB9P</text>
<text x="237.4" y="136.2">DA9P</text>
<text x="247" y="136.2">SH4</text>
<text x="306.8" y="135.9">SH3</text>
<text x="314.7" y="135.9">DB0P</text>
<text x="386.8" y="136.2">DA0P</text>
<text x="396.4" y="136.2">SH4</text>
<text x="151.7" y="138.7">SH3</text>
<text x="159.6" y="138.7">DB9N</text>
<text x="237.4" y="139">DA9N</text>
<text x="247.3" y="139">SH4</text>
<text x="306.8" y="138.7">SH3</text>
<text x="314.7" y="138.7">DB0N</text>
<text x="386.8" y="139">DA0N</text>
<text x="396.7" y="139">SH4</text>
<text x="151.7" y="147.2">SH3</text>
<text x="151.7" y="144.4">SH3</text>
<text x="159.6" y="147.2">DB8N</text>
<text x="159.6" y="144.4">DB8P</text>
<text x="237.4" y="144.6">DA8P</text>
<text x="237.4" y="147.5">DA8N</text>
<text x="247" y="144.6">SH4</text>
<text x="247.3" y="147.5">SH4</text>
<text x="146.1" y="155.6">SH4</text>
<text x="146.1" y="152.8">SH4</text>
<text x="154" y="155.6">CLK_SYS_N</text>
<text x="154" y="152.8">CLK_SYS_P</text>
<text x="237.4" y="153.1">DCLKP</text>
<text x="237.4" y="155.9">DCLKN</text>
<text x="249" y="153.1">SH4</text>
<text x="249.3" y="155.9">SH4</text>
<text x="298.3" y="152.8">SH4</text>
<text x="298.3" y="155.6">SH4</text>
<text x="306.2" y="152.8">PLL_OUT_P</text>
<text x="306.2" y="155.6">PLL_OUT_N</text>
<text x="386.8" y="153.1">SYNCA_P</text>
<text x="386.8" y="155.9">SYNCA_N</text>
<text x="402.1" y="153.1">SH4</text>
<text x="402.3" y="155.9">SH4</text>
</g>
<g font-size="2">
<text x="45.1" y="2.1">5</text>
<text x="129.7" y="2.1">4</text>
<text x="214.3" y="2.1">3</text>
<text x="298.9" y="2.1">2</text>
<text x="383.5" y="2.1">1</text>
<text x=".7" y="38.1">D</text>
<text x="426.5" y="38.1">D</text>
<text x=".7" y="105.1">C</text>
<text x="426.5" y="105.1">C</text>
<text x=".7" y="172">B</text>
<text x="426.5" y="172">B</text>
<text x=".7" y="239">A</text>
<text x="426.5" y="239">A</text>
<text x="45.1" y="272.8">5</text>
<text x="129.7" y="272.8">4</text>
<text x="214.3" y="272.8">3</text>
<text x="298.9" y="272.8">2</text>
<text x="383.5" y="272.8">1</text>
</g>
</svg>
